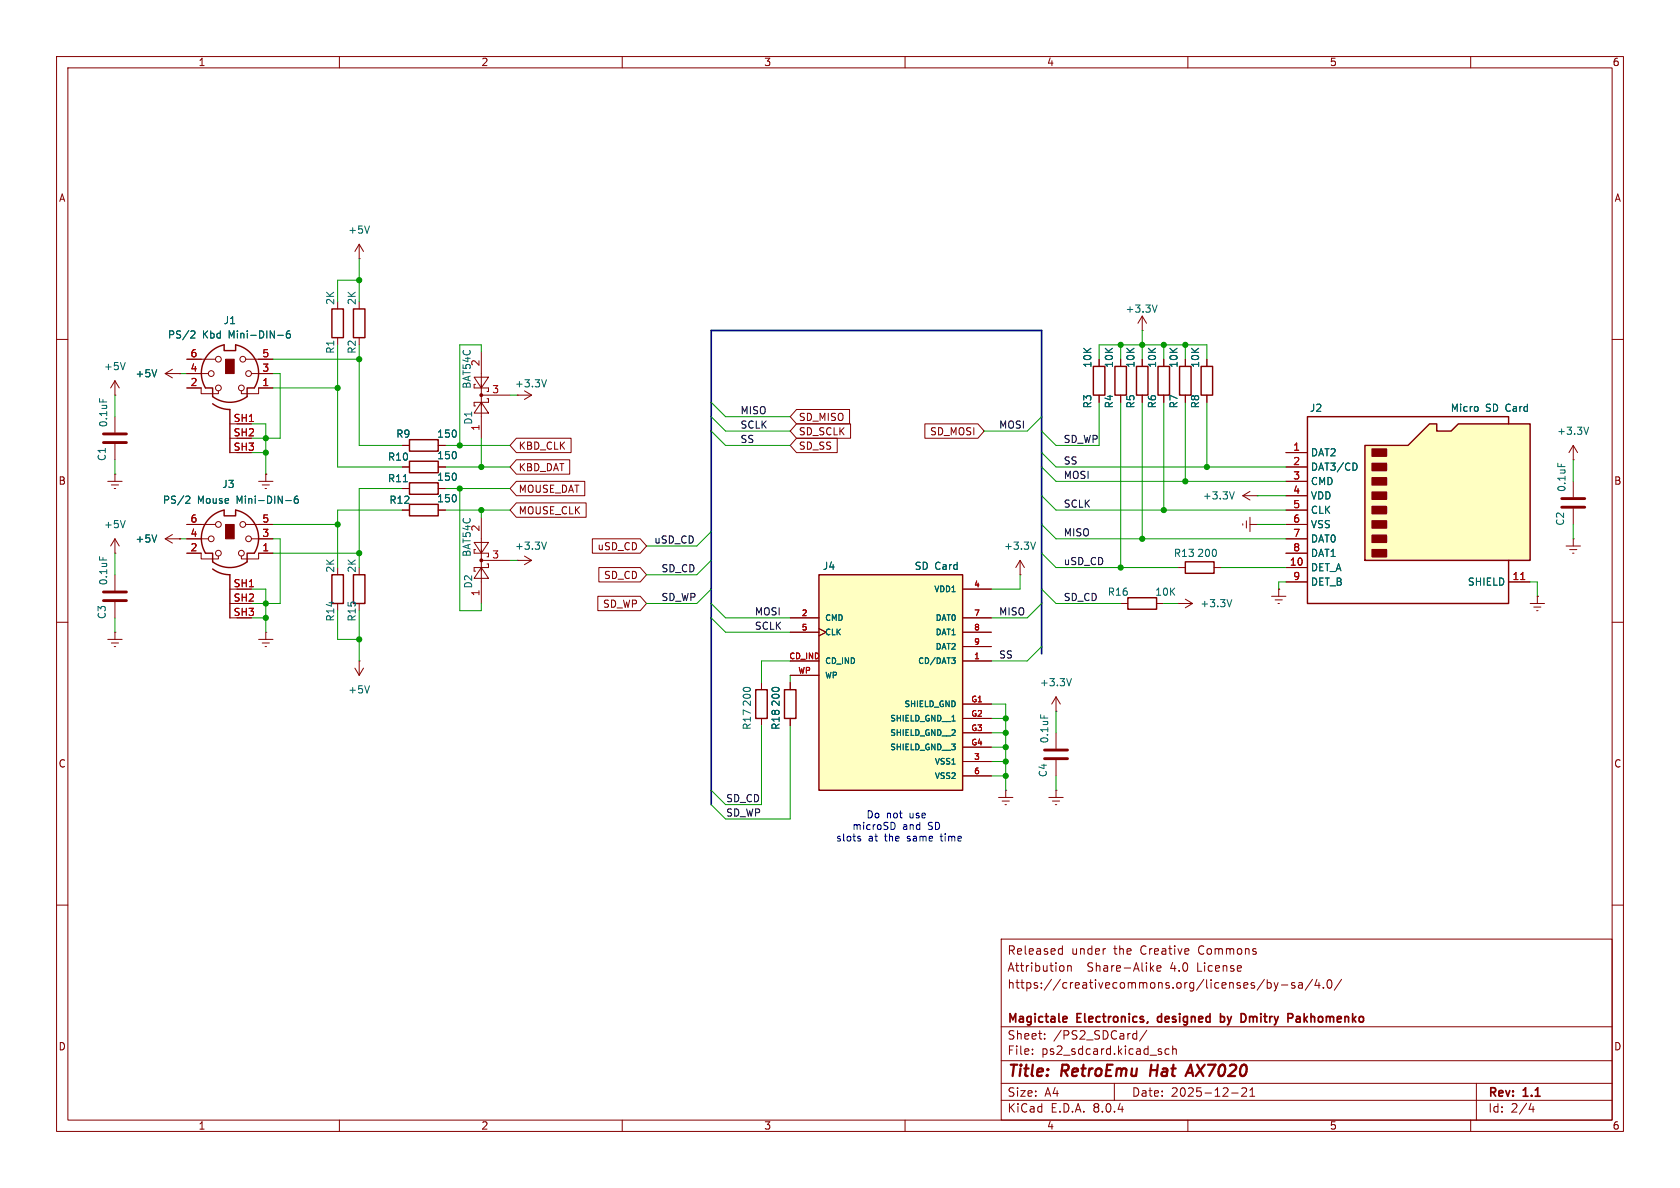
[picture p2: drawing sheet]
<svg xmlns="http://www.w3.org/2000/svg" width="297mm" height="210mm" viewBox="0 0 297 210" stroke-linecap="round" stroke-linejoin="round" font-family="sans-serif">
<g fill="none" stroke="#840000" stroke-width=".18">
<path d="M10 10h277v190h-277zM12 12h273v186h-273zM60 10v2M110 10v2M160 10v2M210 10v2M260 10v2M10 60h2M285 60h2M20.3 73.7v2.8M20.3 78.5v2.8M83.8 66.7h2.6l-1.3 1.9z"/>
<path d="M83.8 68.6h2.6v.6h-.3M83.8 67.9h.3M85.1 71.1l1.3 1.9h-2.6zM85.1 62.2v15.3M85.1 69.9h5.1M86.1 70.5h.3v.6h-2.6v.7h.3M91.4 69.9h.1M91.4 69.9h2.6M92.7 69.1l1.3 .8M94 69.9l-1.3 .7M201.9 63.5v1.3M201.9 69.9v1.2"/>
<path d="M205.7 63.5v1.3M205.7 69.9v1.2M209.5 63.5v1.3M209.5 69.9v1.2M213.4 63.5v1.3M213.4 69.9v1.2M19 85.1h2.6M19.7 85.7h1.3M20.2 86.4h.2M20.3 97.8h.1M20.3 83.8h.1M20.3 95.3l-.7 1.2"/>
<path d="M20.3 83.8v1.3M20.3 95.3v2.5M20.3 95.3l.8 1.2M71.1 82.6h1.3M71.1 86.4h1.3M77.5 82.6h1.2M77.5 86.4h1.2M83.8 95.9h2.6l-1.3 1.9zM83.8 97.8h2.6v.6h-.3M83.8 97.2h.3M85.1 99.1h5.1M85.1 91.4v15.3"/>
<path d="M86.1 99.7h.3v.6h-2.6v.7h.3M91.4 99.1h.1M91.4 99.1h2.6M92.7 98.3l1.3 .8M94 99.1l-1.3 .7M219.7 87.6l1.3 .8M219.7 87.6h2.5M219.7 92.6v.2M220.3 92.1v1.2M221 86.9l-1.3 .7M221 92.7h1.2M221 91.4v2.6"/>
<path d="M222.2 87.6h.1M222.2 92.7h.1M10 110h2M19 113h2.6M19.7 113.7h1.3M20.2 114.3h.2M20.3 111.8h.1M20.3 101.6v2.8M20.3 106.4v2.8M20.3 111.8v1.2M85.1 100.3l1.3 1.9h-2.6zM208.3 106.7h.1"/>
<path d="M208.3 100.3h1.2M208.3 106.7h2.5M209.5 105.9l1.3 .8M210.8 106.7l-1.3 .7M214.6 100.3h1.3M224.8 105.4h2.5M225.4 106h1.3M225.9 106.7h.3M226.1 104.1h.1M226.1 104.1v1.3M285 110h2M177.8 139.7h.1"/>
<path d="M177.8 139.7v1.3M186.7 139.7h.1M186.7 125.7h.1M186.7 123.2v2.5M186.7 129.5v2.8M186.7 134.4v2.8M186.7 139.7v1.3M186.7 123.2l-.8 1.3M186.7 123.2l.8 1.3M10 160h2M176.5 141h2.6M177.2 141.6h1.2"/>
<path d="M177.7 142.2h.2M185.4 141h2.6M186.1 141.6h1.2M186.6 142.2h.2M285 160h2M177 166h108v32h-108zM187.4 167.7l.4 .1M187.8 167.2v1.5M187.8 168.6l-.4 .1M188 170.8l.1 .2v.4l-.1 .2M188.7 170.8l.3-.1 .3 .1 .1 .9M188.7 170.7v1"/>
<path d="M195.3 167.7h.2M203.5 171.1l.5 .6M204 170.7l-.6 .6M204.5 171.2l.7-.1v-.3l-.5-.1-.2 .2 .1 .7h.6M223.5 173.1l-1.3 2M224 173.2v1.5M224 173.8l.5-.1 .2 .3v.4l-.1 .2h-.6M225.2 173.7l.4 1M225.6 174.7l-.1 .4-.3 .1M226 173.7l-.4 1M226.5 174.1h1.2M228.9 173.8l-.4-.1-.2 .2 .1 .2 .5 .2v.3h-.6"/>
<path d="M229.6 173.8h.6v.9M230.2 174.1h-.5a.29 .29 0 0 0-.2 .3 .29 .29 0 0 0 .2 .3l.5-.1M232 173.1l-1.3 2M232.8 173.1l-.3 1.1h.9M233.2 173.7v1M234 174.6v.1M234.7 173.3l.3-.1a.81 .81 0 0 1 .5 .6 .81 .81 0 0 1-.3 .8l-.1 .1a.81 .81 0 0 1-.4-1.4zM237.2 173.1l-1.3 2M60 198v2M110 198v2M160 198v2M177 194.5h108"/>
<path d="M177 191.5h108M177 187.5h108M177 181.5h108M182.5 186.3v.1M182.5 185.5v.1M184.7 183.6v.1M184.7 182.8v.1M197 191.5v3M200.5 182.7l.5 .1M201 182.2v1.5M201 183.6l-.5 .1M202.7 182.1l-1.2 2"/>
<path d="M205.3 186v.3M206.7 185.5l-.5-.1-.2 .3v.4l.1 .2h.6M207.3 185.5l.2-.1 .4 .1 .1 .9M207.3 184.9v1.5M210 198v2M217.7 193.2h1.2M219.5 192.4l.6-.1 .2 .1 .1 .3-.9 1.1h.9M221 193.8h.8M221 192.7l.4-.4v1.5M260 198v2M261 191.5v6.5M270.7 195l-.4 1.1h.9"/>
<path d="M271 195.6v1"/>
</g>
<path d="M203.6 188.2l-.3 2M209.6 190.2l.9-2 .4 2M209.8 189.6h1" fill="none" stroke="#840000" stroke-width=".4"/>
<path d="M188.1 179.7l.5 .1v.2l-.7 .2M204.7 179.8v.7M215.8 179.8l.4-.1 .2 .1M215.8 179.2v1.5M220.1 179.4l.2 .4-.2 .7M229.6 179.7l-.4 .1M188.6 180.6l-.5 .1M202.9 180.6l-.1 .2M216.4 180.5l-.2 .2-.4-.1M229.7 180.1h-.4a.29 .29 0 0 0-.2 .3 .29 .29 0 0 0 .2 .3h.4" fill="none" stroke="#840000" stroke-width=".3"/>
<path d="M18.3 76.7h4.1M18.3 78.2h4.1M18.3 104.6h4.1M18.3 106.2h4.1M184.7 132.6h4M184.7 134.1h4" fill="none" stroke="#840000" stroke-width=".51"/>
<path d="M17.6 70.4v.7M96.6 67.1l-.4 1.3M17.6 98.4v.6M22.1 92l-.4 1.3M71.3 85.2h.7M96.6 95.8l-.4 1.3M218.2 86.9l-.4 1.3M189.4 120l-.4 1.2M217.8 106l-.5 1.3M184 126.3v.6" fill="none" stroke="#006464" stroke-width=".18"/>
<path d="M200.9 64.8h2v5.1h-2zM204.7 64.8h2.1v5.1h-2.1zM208.5 64.8h2.1v5.1h-2.1zM212.3 64.8h2.1v5.1h-2.1zM72.4 81.5h5.1v2.1h-5.1zM72.4 85.3h5.1v2.1h-5.1zM209.5 99.3h5.1v2h-5.1z" fill="none" stroke="#840000" stroke-width=".25"/>
<g fill="#840000" stroke="#840000" stroke-width=".18">
<circle cx="85.1" cy="99.1" r=".25"/>
<circle cx="85.1" cy="69.8" r=".25"/>
</g>
<path d="M144.8 101.6h25.4v38.1h-25.4z" fill="#ffffc2"/>
<path d="M37 91.7l1-.9 1.6-.6v1h2.1v-1a5 5 0 0 1 3.3 7.6h-1.3v1.5a5.1 5.1 0 0 1-6.1 0v-1.5h-1.3a5.1 5.1 0 0 1 .7-6.1zM37.6 100.6a5.1 5.1 0 0 0 3 1v7.6M144.8 101.6h25.4v38.1h-25.4z" fill="none" stroke="#840000" stroke-width=".25"/>
<g fill="none" stroke="#840000" stroke-width=".18">
<path d="M20.3 69.9h.1M20.3 67.3l-.7 1.3M20.3 67.3v2.6M20.3 67.3l.8 1.3M29.2 66l1.3 .8M29.2 66h2.5M30.5 65.3l-1.3 .7M31.7 66h.1M278.1 78.7l-.7 1.3M278.1 78.7v2.6M278.1 78.7l.8 1.3M33 97.8h2.6v1h3v-.5"/>
<path d="M33 95.3h3.8M33 92.7h5.1M43.4 92.7h4.9M44.4 95.3h3.9M48.3 97.8h-2.6v1h-3v-.5M180.3 99.1l-.7 1.2M180.3 99.1v2.5M180.3 99.1l.8 1.2M276.9 96.5h2.5M277.5 97.2h1.3M278 97.8h.3M278.1 81.3h.1"/>
<path d="M278.1 95.3h.1M278.1 85.1v2.8M278.1 89.9v2.8M278.1 95.3v1.2M40.6 109.2h1.3M40.6 104.1h1.3M40.6 106.7h1.3M139.7 116.8h5.1M139.7 109.2h5.1M139.7 111.8h5.1M139.7 119.4h5.1M144.8 111.1l1.2 .7-1.2 .6"/>
<path d="M170.2 116.8h5.1M170.2 109.2h5.1M170.2 104.1h5.1M170.2 111.8h5.1M170.2 114.3h5.1M180.3 101.6h.1M170.2 134.6h5.1M170.2 137.2h5.1M170.2 124.5h5.1M170.2 127h5.1M170.2 129.5h5.1M170.2 132.1h5.1"/>
<circle cx="37.3" cy="95.3" r=".51"/>
<circle cx="38.6" cy="92.7" r=".51"/>
<circle cx="38.6" cy="97.8" r=".51"/>
<circle cx="42.7" cy="97.8" r=".51"/>
<circle cx="42.9" cy="92.7" r=".51"/>
<circle cx="43.9" cy="95.3" r=".51"/>
</g>
<path d="M22.1 64.1l-.4 1.2M27.7 65.3l-.4 1.3M280.9 75.5l-.5 1.3M33 87.7l.5 .1 .1 .3-.8 .9h.8M50.5 88.5h1M52.6 87.7l-.3 .1a.85 .85 0 0 0 0 1.2l.4-.1v-.5l-.2-.2h-.4l-.1 .2M183.1 95.8l-.5 1.3M275.4 81.9v.6M168.2 116.3h.7l-.4 .4M168.7 116.7l.2 .2v.2l-.2 .2M168.3 127.5h.6" fill="none" stroke="#006464" stroke-width=".18"/>
<path d="M276.1 88.1h4.1M276.1 89.7h4.1" fill="none" stroke="#840000" stroke-width=".51"/>
<path d="M39.9 92.7h1.5v2.6h-1.5z" fill="#840000" stroke="#840000" stroke-width=".18"/>
<path d="M241.3 78.7h7.6l3.8-3.8h1.3v1.3h2.5l1.3-1.3h12.7v24.2h-29.2z" fill="#ffffc2"/>
<g fill="#840000" stroke="#840000" stroke-width=".25">
<path d="M242.6 97.2h2.5v1.2h-2.5z"/>
<path d="M242.6 94.6h2.5v1.3h-2.5z"/>
<path d="M242.6 92.1h2.5v1.2h-2.5z"/>
<path d="M242.6 89.5h2.5v1.3h-2.5z"/>
<path d="M242.6 87h2.5v1.3h-2.5z"/>
<path d="M242.6 84.5h2.5v1.2h-2.5z"/>
<path d="M242.6 81.9h2.5v1.3h-2.5z"/>
<path d="M242.6 79.4h2.5v1.2h-2.5z"/>
</g>
<g fill="none" stroke="#840000" stroke-width=".25">
<path d="M58.7 54.6h2v5.1h-2zM62.5 54.6h2v5.1h-2zM37 62.5l1-.9 1.6-.6v1h2.1v-1a5 5 0 0 1 3.3 7.6h-1.3v1.5a5.1 5.1 0 0 1-6.1 0v-1.5h-1.3a5.1 5.1 0 0 1 .7-6.1zM37.6 71.4a5.1 5.1 0 0 0 3 1v7.6M72.4 77.7h5.1v2.1h-5.1zM193.3 64.8h2v5.1h-2zM197.1 64.8h2v5.1h-2zM241.3 78.7h7.6l3.8-3.8h1.3v1.3h2.5l1.3-1.3h12.7v24.2h-29.2zM266.7 74.9v-1.2h-35.6v33h35.6v-7.6M72.4 89.2h5.1v2h-5.1zM58.7 101.6h2v5.1h-2zM62.5 101.6h2v5.1h-2z"/>
<path d="M199.4 105.7h5.1v2h-5.1zM133.6 121.9h2v5.1h-2zM138.7 121.9h2v5.1h-2z"/>
</g>
<g fill="none" stroke="#840000" stroke-width=".18">
<path d="M59.7 53.3v1.3M59.7 59.7v1.3M63.5 45.7h.1M63.5 43.2v2.5M63.5 53.3v1.3M63.5 59.7v1.3M63.5 43.2l-.8 1.3M63.5 43.2l.8 1.3M201.9 58.4h.1M201.9 55.9l-.7 1.3M201.9 55.9v2.5M201.9 55.9l.8 1.3"/>
<path d="M31.7 66h.1M33 68.6h2.6v1h3v-.5M33 66h3.8M33 63.5h5.1M40.6 77.5h1.3M40.6 74.9h1.3M43.4 63.5h4.9M44.4 66h3.9M48.3 68.6h-2.6v1h-3v-.5M71.1 78.7h1.3M77.5 78.7h1.2M91.3 77.5h9.7v2.5h-9.7l-1.1-1.3z"/>
<path d="M140.8 72.4h9.4v2.5h-9.4l-1.1-1.2zM140.8 74.9h9.6v2.6h-9.6l-1.1-1.3zM140.8 77.5h7.2v2.5h-7.2l-1.1-1.3zM163.5 74.9h9.4l1.1 1.3-1.1 1.3h-9.4zM194.3 63.5v1.3M194.3 69.9v1.2M198.1 63.5v1.3M198.1 69.9v1.2M201.9 63.5v1.3M201.9 69.9v1.2M205.7 63.5v1.3M205.7 69.9v1.2"/>
<path d="M209.5 63.5v1.3M209.5 69.9v1.2M213.4 63.5v1.3M213.4 69.9v1.2M29.2 95.3h2.5M29.2 95.3l1.3 .7M30.5 94.5l-1.3 .8M31.7 95.3h.1M33 92.7h2.6M33 95.3h2.6M33 97.8h2.6M40.6 80h1.3"/>
<path d="M45.7 85.1h2.6M45.7 92.7h2.6M45.7 95.3h2.6M45.7 97.8h2.6M46.4 85.7h1.2M46.9 86.4h.2M47 83.8h.1M47 83.8v1.3M71.1 82.6h1.3M71.1 90.2h1.3M71.1 86.4h1.3M77.5 82.6h1.2"/>
<path d="M77.5 90.2h1.2M77.5 86.4h1.2M91.3 88.9h12.3v2.5h-12.3l-1.1-1.2zM91.3 81.3h9.4v2.5h-9.4l-1.1-1.2zM91.3 85.1h12.1v2.5h-12.1l-1.1-1.2zM104.7 95.2h8.5l1.1 1.3-1.1 1.3h-8.5zM227.3 80h3.8M227.3 82.6h3.8M227.3 85.1h3.8M227.3 87.6h3.8M227.3 90.2h3.8M227.3 92.7h3.8"/>
<path d="M227.3 95.3h3.8M227.3 97.8h3.8M45.7 113h2.6M46.4 113.7h1.2M46.9 114.3h.2M47 111.8h.1M47 111.8v1.2M62.7 118.1l.8 1.3M63.5 116.8h.1M63.5 116.8v2.6M64.3 118.1l-.8 1.3M105.7 105.4h7.5l1.1 1.3-1.1 1.3h-7.5z"/>
<path d="M105.9 100.3h7.3l1.1 1.3-1.1 1.3h-7.3zM139.7 116.8h5.1M139.7 109.2h5.1M139.7 111.8h5.1M139.7 119.4h5.1M144.8 111.1l1.2 .7-1.2 .6M170.2 114.3h5.1M170.2 116.8h5.1M170.2 109.2h5.1M170.2 104.1h5.1M170.2 111.8h5.1M198.1 106.7h1.3"/>
<path d="M204.5 106.7h1.2M226.1 104.1h.1M227.3 100.3h3.8M227.3 102.9h3.8M266.7 102.9h3.8M270.5 106.7h2.5M271.1 107.3h1.3M271.7 108h.2M271.8 105.4h.1M271.8 105.4v1.3M134.6 120.7v1.2M134.6 127v1.3"/>
<path d="M139.7 120.7v1.2M139.7 127v1.3M170.2 134.6h5.1M170.2 137.2h5.1M170.2 124.5h5.1M170.2 127h5.1M170.2 129.5h5.1M170.2 132.1h5.1"/>
<circle cx="37.3" cy="66" r=".51"/>
<circle cx="38.6" cy="68.6" r=".51"/>
<circle cx="38.6" cy="63.5" r=".51"/>
<circle cx="42.7" cy="68.6" r=".51"/>
<circle cx="42.9" cy="63.5" r=".51"/>
<circle cx="43.9" cy="66" r=".51"/>
</g>
<path d="M268.8 102.5h.8" fill="none" stroke="#a90000" stroke-width=".18"/>
<g fill="none" stroke="#006464" stroke-width=".18">
<path d="M65.3 39.9l-.4 1.3M33.9 58.5l.5 .1 .1 .3-.8 .9h.8M49.1 59.3h1M51.2 58.5l-.3 .1a.86 .86 0 0 0 0 1.2l.4-.2v-.4l-.2-.2h-.4l-.1 .2M204.6 53.9l-.5 1.3M27.7 65.3l-.4 1.3M261.3 72v.6M27.7 94.6l-.4 1.2M33 87.7l.5 .1 .1 .3-.8 .9h.8M50.5 88.5h1M52.6 87.7l-.3 .1a.85 .85 0 0 0 0 1.2l.4-.1v-.5l-.2-.2h-.4l-.1 .2M71.3 85.2h.7"/>
<path d="M239.7 81.9l.2 .5-.2 .7M168.2 116.3h.7l-.4 .4M168.7 116.7l.2 .2v.2l-.2 .2M65.3 121.2l-.4 1.3M168.3 127.5h.6"/>
</g>
<path d="M39.9 63.5h1.5v2.5h-1.5z" fill="#840000" stroke="#840000" stroke-width=".18"/>
<path d="M151.8 148.3h.3l.1 .2-.2 .2h-.3M151.8 147.8l.3 .1M158 145.4a.72 .72 0 0 1-.2 1.2" fill="none" stroke="#0000c2" stroke-width=".18"/>
<path d="M184.1 115.6v-57.2h-58.4v83.8" fill="none" stroke="#000084" stroke-width=".3"/>
<g fill="none" stroke="#009600" stroke-width=".18">
<path d="M63.5 49.5h-3.8v3.8M63.5 45.7v7.6M201.9 58.4v5.1M20.3 69.9v3.8M31.7 66h1.3M44.4 74.9h2.6v8.9M48.3 63.5h15.2M48.3 66h1.2v11.5h-5.1M48.3 68.6h11.4M59.7 61v21.6h11.4M63.5 61v17.7h7.6M78.7 78.7h11.5"/>
<path d="M85.1 62.2v-1.2h-3.8v17.7M85.1 77.5v5.1M90.2 69.9h1.2M125.7 76.2l2.6 2.5h11.4M125.7 71.1l2.6 2.6h11.4M125.7 73.7l2.6 2.5h11.4M184.1 73.7l-2.5 2.5h-7.6M194.3 71.1v7.6h-7.6l-2.6-2.5M194.3 63.5v-2.5h19.1v2.5M198.1 61v2.5M198.1 71.1v29.2M201.9 71.1v24.2"/>
<path d="M205.7 61v2.5M205.7 71.1v19.1M209.5 61v2.5M209.5 71.1v14M213.4 71.1v11.5M20.3 81.3v2.5M20.3 97.8v3.8M31.7 95.3h1.3M44.4 80h2.6M48.3 92.7h11.4M48.3 95.3h1.2v11.4h-5.1M48.3 97.8h15.2"/>
<path d="M71.1 86.4h-7.6v13.9M71.1 90.2h-11.4v10.1M78.7 82.6h11.5M78.7 86.4h11.5M78.7 90.2h11.5M81.3 86.4v21.6h3.8v-1.3M85.1 90.2v1.2M90.2 99.1h1.2M125.7 94l-2.5 2.5h-8.9M125.7 99.1l-2.5 2.5h-8.9M184.1 80l2.6 2.6h40.6M184.1 82.6l2.6 2.5h40.6"/>
<path d="M184.1 97.8l2.6 2.5h21.6M184.1 87.6l2.6 2.6h40.6M184.1 92.7l2.6 2.6h40.6M222.2 92.7h5.1M222.2 87.6h5.1M278.1 81.3v3.8M278.1 92.7v2.6M20.3 109.2v2.6M44.4 109.2h2.6M44.4 104.1h2.6v7.7M59.7 108v5h3.8M63.5 108v8.8"/>
<path d="M125.7 109.2l2.6 2.6h11.4M125.7 106.7l2.6 2.5h11.4M125.7 104.1l-2.5 2.6h-8.9M139.7 116.8h-5.1v3.9M139.7 119.4v1.3M180.3 101.6v2.5h-5M184.1 114.3l-2.5 2.5h-6.3M184.1 106.7l-2.5 2.5h-6.3M184.1 104.1l2.6 2.6h11.4M205.7 106.7h2.6M215.9 100.3h11.4M227.3 102.9h-1.2v1.2"/>
<path d="M270.5 102.9h1.3v2.5M134.6 128.3v13.9h-6.3l-2.6-2.5M139.7 128.3v16.5h-11.4l-2.6-2.6M175.3 124.5h2.5v15.2M175.3 137.2h2.5M175.3 129.5h2.5M175.3 132.1h2.5M175.3 134.6h2.5M175.3 127h2.5M186.7 125.7v3.8M186.7 137.2v2.5"/>
</g>
<g fill="#009600" stroke="#009600" stroke-width=".18">
<circle cx="201.9" cy="61" r=".46"/>
<circle cx="198.1" cy="61" r=".46"/>
<circle cx="209.5" cy="61" r=".46"/>
<circle cx="205.7" cy="61" r=".46"/>
<circle cx="177.8" cy="137.2" r=".46"/>
<circle cx="177.8" cy="134.6" r=".46"/>
<circle cx="177.8" cy="129.5" r=".46"/>
<circle cx="177.8" cy="127" r=".46"/>
<circle cx="177.8" cy="132.1" r=".46"/>
<circle cx="201.9" cy="95.3" r=".46"/>
<circle cx="205.7" cy="90.2" r=".46"/>
<circle cx="209.5" cy="85.1" r=".46"/>
<circle cx="213.4" cy="82.6" r=".46"/>
<circle cx="198.1" cy="100.3" r=".46"/>
<circle cx="59.7" cy="92.7" r=".46"/>
<circle cx="63.5" cy="63.5" r=".46"/>
<circle cx="59.7" cy="68.6" r=".46"/>
<circle cx="63.5" cy="49.5" r=".46"/>
<circle cx="63.5" cy="113" r=".46"/>
<circle cx="47" cy="80" r=".46"/>
<circle cx="47" cy="77.5" r=".46"/>
<circle cx="47" cy="106.7" r=".46"/>
<circle cx="47" cy="109.2" r=".46"/>
<circle cx="63.5" cy="97.8" r=".46"/>
<circle cx="85.1" cy="90.2" r=".46"/>
<circle cx="81.3" cy="78.7" r=".46"/>
<circle cx="85.1" cy="82.6" r=".46"/>
<circle cx="81.3" cy="86.4" r=".46"/>
</g>
<g font-size="2.8" fill="#840000">
<text x="178" y="190.9">Title:</text>
<text x="187.7" y="190.9">RetroEmu</text>
<text x="204.2" y="190.9">Hat</text>
<text x="211.5" y="190.9">AX7020</text>
</g>
<g font-size="2.1" fill="#840000">
<text x="178" y="172">Attribution</text>
<text x="178" y="169">Released</text>
<text x="189.4" y="169">under</text>
<text x="192.2" y="172">Share-Alike</text>
<text x="197" y="169">the</text>
<text x="201.8" y="169">Creative</text>
<text x="207" y="172">4.0</text>
<text x="211.9" y="172">License</text>
<text x="212.1" y="169">Commons</text>
<text x="178" y="175">https://creativecommons.org/licenses/by-sa/4.0/</text>
<text x="178" y="184">Sheet:</text>
<text x="178" y="181.2">Magictale</text>
<text x="186.2" y="184">/PS2_SDCard/</text>
<text x="190.5" y="181.2">Electronics,</text>
<text x="205.3" y="181.2">designed</text>
<text x="217" y="181.2">by</text>
<text x="221.3" y="181.2">Dmitry</text>
<text x="230.1" y="181.2">Pakhomenko</text>
<text x="178" y="186.7">File:</text>
<text x="184.1" y="186.7">ps2_sdcard.kicad_sch</text>
<text x="178" y="196.9">KiCad</text>
<text x="178" y="194.1">Size:</text>
<text x="184.7" y="194.1">A4</text>
<text x="185.7" y="196.9">E.D.A.</text>
<text x="193.3" y="196.9">8.0.4</text>
<text x="200" y="194.1">Date:</text>
<text x="207" y="194.1">2025-12-21</text>
<text x="263" y="194.3">Rev:</text>
<text x="263" y="196.9">Id:</text>
<text x="267.1" y="196.9">2/4</text>
<text x="269.4" y="194.3">1.1</text>
</g>
<g font-size="1.8" fill="#840000">
<text x="35" y="11.9">1</text>
<text x="85" y="11.9">2</text>
<text x="135" y="11.9">3</text>
<text x="185" y="11.9">4</text>
<text x="235" y="11.9">5</text>
<text x="285" y="11.9">6</text>
<text x="10.3" y="35.9">A</text>
<text x="285.3" y="35.9">A</text>
<text x="141.1" y="74.6">SD_MISO</text>
<text x="141.1" y="77.2">SD_SCLK</text>
<text x="164.3" y="77.2">SD_MOSI</text>
<text x="91.6" y="79.7">KBD_CLK</text>
<text x="91.6" y="83.5">KBD_DAT</text>
<text x="141.1" y="79.7">SD_SS</text>
<text x="10.3" y="85.9">B</text>
<text x="91.6" y="87.3">MOUSE_DAT</text>
<text x="285.3" y="85.9">B</text>
<text x="91.6" y="91.1">MOUSE_CLK</text>
<text x="105.5" y="97.5">uSD_CD</text>
<text x="106.5" y="107.6">SD_WP</text>
<text x="106.7" y="102.6">SD_CD</text>
<text x="10.3" y="135.9">C</text>
<text x="285.3" y="135.9">C</text>
<text x="10.3" y="185.9">D</text>
<text x="285.3" y="185.9">D</text>
<text x="35" y="199.9">1</text>
<text x="85" y="199.9">2</text>
<text x="135" y="199.9">3</text>
<text x="185" y="199.9">4</text>
<text x="235" y="199.9">5</text>
<text x="285" y="199.9">6</text>
</g>
<g font-size="1.8" fill="#006464">
<text x="61.5" y="41.5">+5V</text>
<text x="39.4" y="57.5">J1</text>
<text x="59.3" y="54" transform="rotate(-90 59.3 54)">2K</text>
<text x="63.1" y="54" transform="rotate(-90 63.1 54)">2K</text>
<text x="198.9" y="55.5">+3.3V</text>
<text x="18.3" y="65.6">+5V</text>
<text x="29.6" y="60">PS/2</text>
<text x="35.8" y="60">Kbd</text>
<text x="40.5" y="60">Mini-DIN-6</text>
<text x="59.3" y="62.6" transform="rotate(-90 59.3 62.6)">R1</text>
<text x="63.1" y="62.6" transform="rotate(-90 63.1 62.6)">R2</text>
<text x="84.8" y="64.8" transform="rotate(-90 84.8 64.8)">2</text>
<text x="193.1" y="65.1" transform="rotate(-90 193.1 65.1)">10K</text>
<text x="197" y="65.1" transform="rotate(-90 197 65.1)">10K</text>
<text x="200.8" y="65.1" transform="rotate(-90 200.8 65.1)">10K</text>
<text x="204.6" y="65.1" transform="rotate(-90 204.6 65.1)">10K</text>
<text x="208.4" y="65.1" transform="rotate(-90 208.4 65.1)">10K</text>
<text x="212.2" y="65.1" transform="rotate(-90 212.2 65.1)">10K</text>
<text x="23.9" y="66.9">+5V</text>
<text x="83.4" y="68.8" transform="rotate(-90 83.4 68.8)">BAT54C</text>
<text x="90.9" y="68.7">+3.3V</text>
<text x="19.2" y="75.6" transform="rotate(-90 19.2 75.6)">0.1uF</text>
<text x="70" y="77.6">R9</text>
<text x="77.2" y="77.6">150</text>
<text x="83.7" y="75.2" transform="rotate(-90 83.7 75.2)">D1</text>
<text x="193.1" y="72.3" transform="rotate(-90 193.1 72.3)">R3</text>
<text x="197" y="72.3" transform="rotate(-90 197 72.3)">R4</text>
<text x="200.8" y="72.3" transform="rotate(-90 200.8 72.3)">R5</text>
<text x="204.6" y="72.3" transform="rotate(-90 204.6 72.3)">R6</text>
<text x="208.4" y="72.3" transform="rotate(-90 208.4 72.3)">R7</text>
<text x="212.2" y="72.3" transform="rotate(-90 212.2 72.3)">R8</text>
<text x="231.5" y="73">J2</text>
<text x="256.4" y="73">Micro</text>
<text x="262.6" y="73">SD Card</text>
<text x="275.2" y="77.1">+3.3V</text>
<text x="18.9" y="81.6" transform="rotate(-90 18.9 81.6)">C1</text>
<text x="68.5" y="81.6">R10</text>
<text x="77.2" y="81.4">150</text>
<text x="231.6" y="80.9">DAT2</text>
<text x="231.6" y="83.4">DAT3/CD</text>
<text x="28.7" y="89.3">PS/2</text>
<text x="34.9" y="89.3">Mouse</text>
<text x="39.2" y="86.5">J3</text>
<text x="41.9" y="89.3">Mini-DIN-6</text>
<text x="68.5" y="85.4">R11</text>
<text x="68.7" y="89.3">R12</text>
<text x="77.2" y="85.2">150</text>
<text x="77.2" y="89">150</text>
<text x="212.5" y="88.5">+3.3V</text>
<text x="231.6" y="86">CMD</text>
<text x="231.6" y="88.5">VDD</text>
<text x="277" y="87.1" transform="rotate(-90 277 87.1)">0.1uF</text>
<text x="18.3" y="93.6">+5V</text>
<text x="84.8" y="94.1" transform="rotate(-90 84.8 94.1)">2</text>
<text x="231.6" y="91">CLK</text>
<text x="231.6" y="93.6">VSS</text>
<text x="276.7" y="93" transform="rotate(-90 276.7 93)">C2</text>
<text x="23.9" y="96.1">+5V</text>
<text x="59.3" y="101.3" transform="rotate(-90 59.3 101.3)">2K</text>
<text x="63.1" y="101.3" transform="rotate(-90 63.1 101.3)">2K</text>
<text x="83.4" y="98.5" transform="rotate(-90 83.4 98.5)">BAT54C</text>
<text x="90.9" y="97.4">+3.3V</text>
<text x="145.4" y="100.9">J4</text>
<text x="161.6" y="100.9">SD Card</text>
<text x="177.4" y="97.4">+3.3V</text>
<text x="207.4" y="98.7">R13</text>
<text x="211.6" y="98.7">200</text>
<text x="231.6" y="101.2">DET_A</text>
<text x="231.6" y="96.1">DAT0</text>
<text x="231.6" y="98.7">DAT1</text>
<text x="19.2" y="103.6" transform="rotate(-90 19.2 103.6)">0.1uF</text>
<text x="83.7" y="104.1" transform="rotate(-90 83.7 104.1)">D2</text>
<text x="195.7" y="105.5">R16</text>
<text x="204.1" y="105.5">10K</text>
<text x="212.1" y="107.5">+3.3V</text>
<text x="231.6" y="103.7">DET_B</text>
<text x="259.4" y="103.7">SHIELD</text>
<text x="18.9" y="109.5" transform="rotate(-90 18.9 109.5)">C3</text>
<text x="59.3" y="110" transform="rotate(-90 59.3 110)">R14</text>
<text x="63.1" y="110" transform="rotate(-90 63.1 110)">R15</text>
<text x="61.5" y="122.8">+5V</text>
<text x="132.9" y="125" transform="rotate(-90 132.9 125)">200</text>
<text x="138" y="125" transform="rotate(-90 138 125)">200</text>
<text x="183.7" y="121.5">+3.3V</text>
<text x="132.9" y="129.1" transform="rotate(-90 132.9 129.1)">R17</text>
<text x="138" y="129.1" transform="rotate(-90 138 129.1)">R18</text>
<text x="185.5" y="131.5" transform="rotate(-90 185.5 131.5)">0.1uF</text>
<text x="185.3" y="137.5" transform="rotate(-90 185.3 137.5)">C4</text>
</g>
<g font-size="1.8" fill="#a90000">
<text x="33.6" y="65.8">4</text>
<text x="33.6" y="63.2">6</text>
<text x="46.3" y="65.8">3</text>
<text x="46.3" y="63.2">5</text>
<text x="33.6" y="68.3">2</text>
<text x="46.3" y="68.3">1</text>
<text x="86.9" y="69.6">3</text>
<text x="41.2" y="74.7">SH1</text>
<text x="41.2" y="77.2">SH2</text>
<text x="84.8" y="76.3" transform="rotate(-90 84.8 76.3)">1</text>
<text x="41.2" y="79.8">SH3</text>
<text x="228.5" y="79.8">1</text>
<text x="228.5" y="82.3">2</text>
<text x="228.5" y="84.8">3</text>
<text x="228.5" y="87.4">4</text>
<text x="228.5" y="89.9">5</text>
<text x="33.6" y="95">4</text>
<text x="33.6" y="92.5">6</text>
<text x="46.3" y="95">3</text>
<text x="46.3" y="92.5">5</text>
<text x="228.5" y="92.5">6</text>
<text x="228.5" y="95">7</text>
<text x="33.6" y="97.5">2</text>
<text x="46.3" y="97.5">1</text>
<text x="86.9" y="98.8">3</text>
<text x="227.9" y="100.1">10</text>
<text x="228.5" y="97.5">8</text>
<text x="41.2" y="103.9">SH1</text>
<text x="41.2" y="106.4">SH2</text>
<text x="84.8" y="105.5" transform="rotate(-90 84.8 105.5)">1</text>
<text x="228.5" y="102.6">9</text>
<text x="267.3" y="102.6">11</text>
<text x="41.2" y="109">SH3</text>
</g>
<g font-size="1.8" fill="#0f0f0f">
<text x="130.8" y="73.3">MISO</text>
<text x="130.8" y="75.9">SCLK</text>
<text x="176.5" y="75.9">MOSI</text>
<text x="130.8" y="78.4">SS</text>
<text x="187.9" y="78.4">SD_WP</text>
<text x="188" y="82.2">SS</text>
<text x="188" y="89.8">SCLK</text>
<text x="188" y="84.7">MOSI</text>
<text x="188" y="94.9">MISO</text>
<text x="115.6" y="96.2">uSD_CD</text>
<text x="116.8" y="101.3">SD_CD</text>
<text x="188" y="100">uSD_CD</text>
<text x="116.8" y="106.3">SD_WP</text>
<text x="188" y="106.3">SD_CD</text>
<text x="133.3" y="108.9">MOSI</text>
<text x="133.3" y="111.4">SCLK</text>
<text x="176.5" y="108.9">MISO</text>
<text x="176.5" y="116.5">SS</text>
<text x="128.3" y="141.9">SD_CD</text>
<text x="128.3" y="144.4">SD_WP</text>
</g>
<g font-size="1.8" fill="#0000c2">
<text x="147.7" y="149">slots</text>
<text x="150.6" y="146.9">microSD</text>
<text x="153.1" y="144.9">Do</text>
<text x="153.5" y="149">at</text>
<text x="156.5" y="149">the</text>
<text x="156.7" y="144.9">not</text>
<text x="159.6" y="146.9">and</text>
<text x="160.7" y="149">same</text>
<text x="160.9" y="144.9">use</text>
<text x="164.2" y="146.9">SD</text>
<text x="166.8" y="149">time</text>
</g>
<g font-size="1.4" fill="#006464">
<text x="165" y="104.9">VDD1</text>
<text x="145.8" y="110">CMD</text>
<text x="145.8" y="112.5">CLK</text>
<text x="165.3" y="110">DAT0</text>
<text x="165.3" y="112.5">DAT1</text>
<text x="145.8" y="117.6">CD_IND</text>
<text x="162.2" y="117.6">CD/DAT3</text>
<text x="165.3" y="115">DAT2</text>
<text x="145.8" y="120.1">WP</text>
<text x="159.8" y="125.2">SHIELD_GND</text>
<text x="157.3" y="127.7">SHIELD_GND__1</text>
<text x="157.3" y="130.3">SHIELD_GND__2</text>
<text x="157.3" y="132.8">SHIELD_GND__3</text>
<text x="165.1" y="135.4">VSS1</text>
<text x="165.1" y="137.9">VSS2</text>
</g>
<g font-size="1.4" fill="#a90000">
<text x="172.1" y="103.9">4</text>
<text x="141.6" y="109">2</text>
<text x="141.6" y="111.5">5</text>
<text x="172.1" y="109">7</text>
<text x="172.1" y="111.5">8</text>
<text x="139.4" y="116.6">CD_IND</text>
<text x="141" y="119.1">WP</text>
<text x="172.1" y="116.6">1</text>
<text x="172.1" y="114">9</text>
<text x="171.6" y="124.2">G1</text>
<text x="171.6" y="126.7">G2</text>
<text x="171.6" y="129.3">G3</text>
<text x="171.6" y="131.8">G4</text>
<text x="172.1" y="134.4">3</text>
<text x="172.1" y="136.9">6</text>
</g>
</svg>
